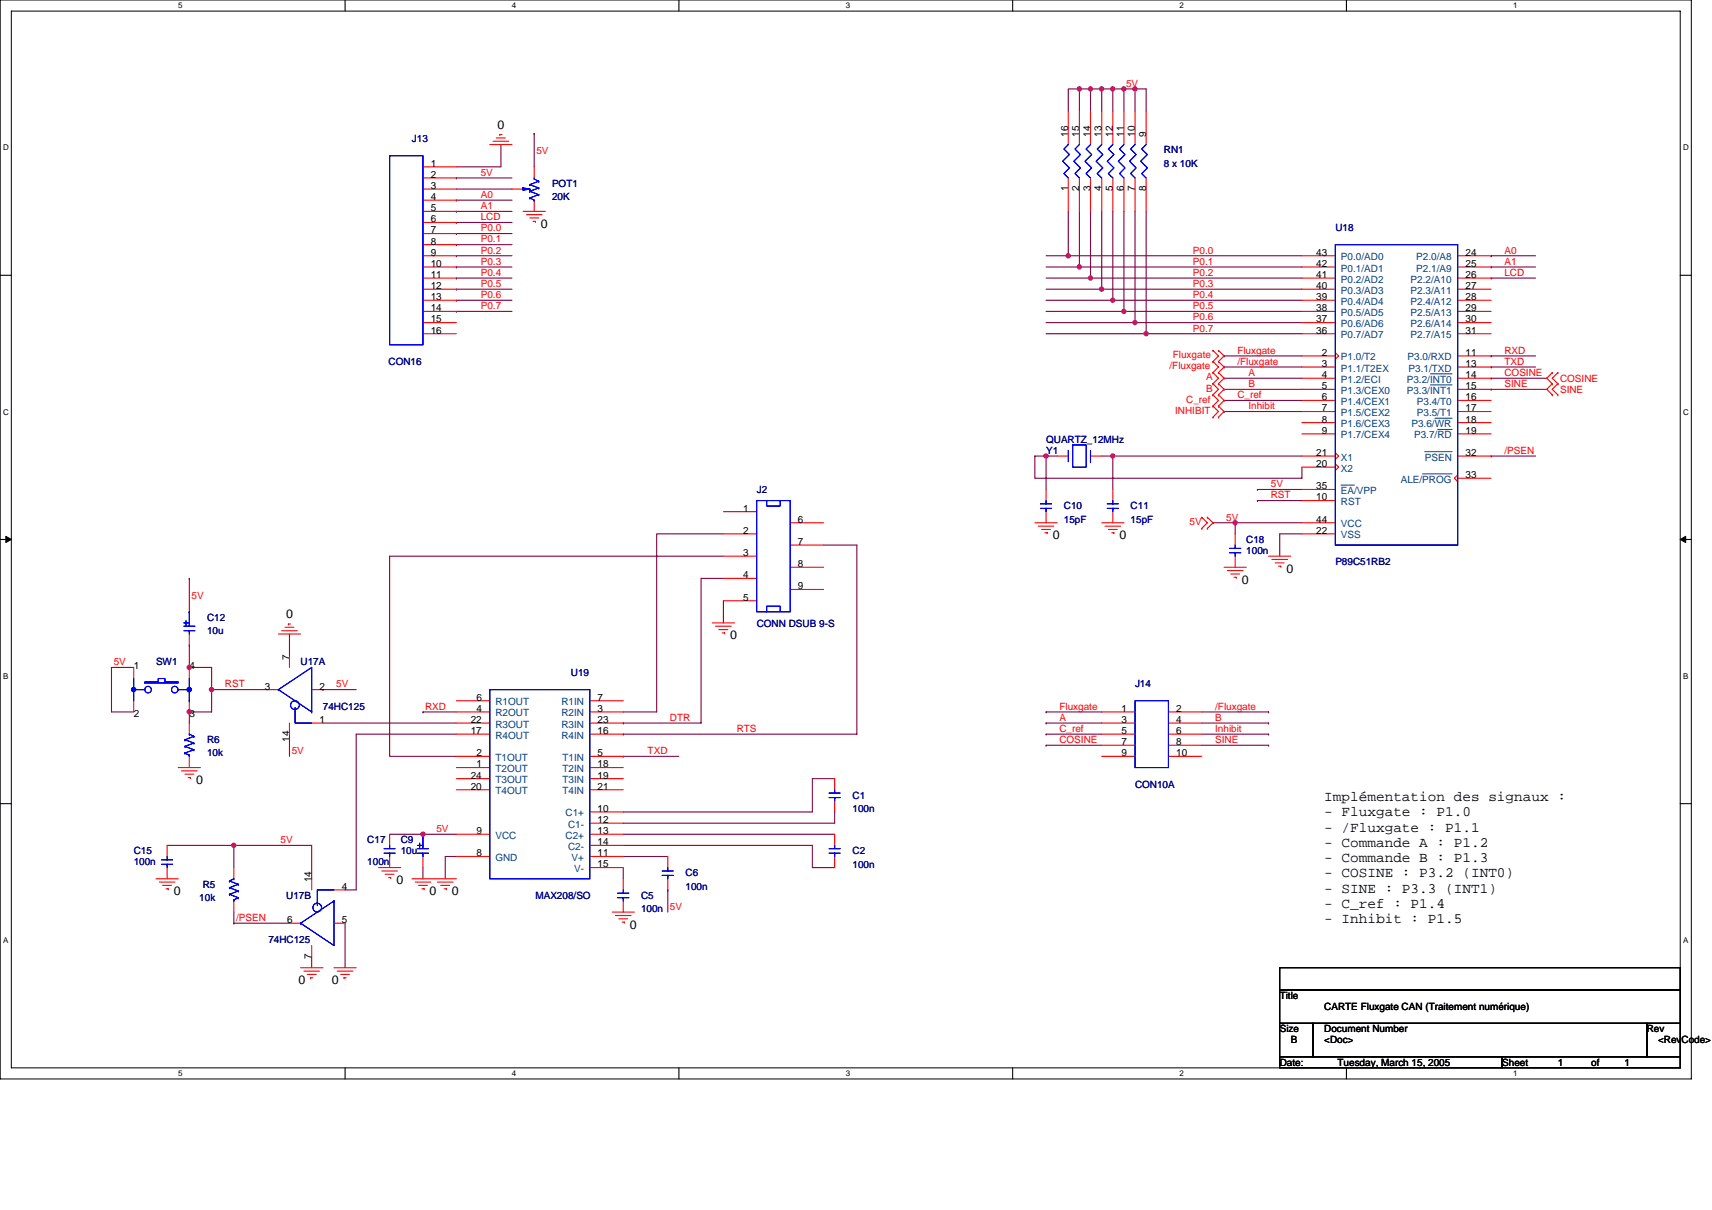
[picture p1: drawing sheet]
<svg xmlns="http://www.w3.org/2000/svg" width="297mm" height="210mm" viewBox="0 0 297 210" stroke-linecap="round" stroke-linejoin="round" font-family="sans-serif">
<path d="M0 0h293.5v187.2h-293.5zM2 1.9h289.5v183.4h-289.5z" fill="none" stroke="#000" stroke-width=".17"/>
<g fill="#fff">
<path d="M30.9 .2h.8v1.6h-.8z"/>
<path d="M30.9 185.5h.8v1.6h-.8z"/>
</g>
<path d="M59.9 0v1.9M59.9 185.3v1.9" fill="none" stroke="#000" stroke-width=".19"/>
<g fill="#fff">
<path d="M88.8 .2h.8v1.6h-.8z"/>
<path d="M88.8 185.5h.8v1.6h-.8z"/>
</g>
<path d="M117.8 0v1.9M117.8 185.3v1.9" fill="none" stroke="#000" stroke-width=".19"/>
<g fill="#fff">
<path d="M146.7 .2h.8v1.6h-.8z"/>
<path d="M146.7 185.5h.8v1.6h-.8z"/>
</g>
<path d="M175.7 0v1.9M175.7 185.3v1.9" fill="none" stroke="#000" stroke-width=".19"/>
<g fill="#fff">
<path d="M204.7 .2h.7v1.6h-.7z"/>
<path d="M204.7 185.5h.7v1.6h-.7z"/>
</g>
<path d="M233.6 0v1.9M233.6 185.3v1.9" fill="none" stroke="#000" stroke-width=".19"/>
<g fill="#fff">
<path d="M262.6 .2h.7v1.6h-.7z"/>
<path d="M262.6 185.5h.7v1.6h-.7z"/>
<path d="M.5 24.8h1v1.6h-1z"/>
<path d="M292 24.8h1v1.6h-1z"/>
<path d="M.5 70.7h1v1.5h-1z"/>
<path d="M292 70.7h1v1.5h-1z"/>
</g>
<path d="M0 47.8h2M291.5 47.8h2" fill="none" stroke="#000" stroke-width=".19"/>
<g fill="#fff">
<path d="M.5 116.5h.9v1.6h-.9z"/>
<path d="M292 116.5h.9v1.6h-.9z"/>
</g>
<path d="M0 93.6h2M291.5 93.6h2" fill="none" stroke="#000" stroke-width=".19"/>
<path d="M1 93.1l1 .5-1 .5zM291.5 93.6l1-.5v1z" fill="#000" stroke="#000" stroke-width=".17"/>
<g fill="#fff">
<path d="M.5 162.4h.9v1.5h-.9z"/>
<path d="M292 162.4h.9v1.5h-.9z"/>
</g>
<path d="M0 139.5h2M291.5 139.5h2M222 167.9h69.5v3.9h-69.5zM222 171.8h69.5v5.8h-69.5zM222 177.6h5.8v5.8h-5.8zM227.8 177.6h57.9v5.8h-57.9zM285.7 177.6h5.8v5.8h-5.8zM222 183.4h38.6v1.9h-38.6zM260.6 183.4h30.9v1.9h-30.9z" fill="none" stroke="#000" stroke-width=".19"/>
<g fill="none" stroke="#800040" stroke-width=".19">
<path d="M187.3 15.4h-1.9v3.9M187.3 15.4h.1M187.3 15.4h1.9M187.3 15.4v3.9M189.2 15.4h.1M189.2 15.4h2M189.2 15.4v3.9M191.2 15.4h.1M191.2 15.4h1.9M191.2 15.4v3.9M193.1 15.4h.1M193.1 15.4h1.9"/>
<path d="M193.1 15.4v3.9M195 15.4h.1M195 15.4v3.9M195 15.4h1.9M196.9 15.4h2v3.9M196.9 15.4h.1M196.9 15.4v3.9M79.2 30.9h.1M79.2 32.8h9.6M79.2 34.7h.1M79.2 36.7h.1M79.2 38.6h.1"/>
<path d="M79.2 30.9h9.6M79.2 34.7h9.6M79.2 36.7h9.6M79.2 38.6h9.6M86.9 25.1v3.9h-7.7M92.7 23.2h.1M92.7 23.2v5.8M185.4 36.7v7.7h-3.9M187.3 36.7v9.6h-5.8M189.2 36.7v11.6h-7.7M191.2 36.7v13.5h-9.7M193.1 36.7v15.4"/>
<path d="M195 36.7v17.3M196.9 36.7v19.3M198.9 36.7v21.2M79.2 42.5h.1M79.2 40.5h.1M79.2 44.4h.1M79.2 46.3h.1M79.2 50.2h.1M79.2 48.3h.1M79.2 52.1h.1M79.2 54h.1M79.2 52.1h9.6"/>
<path d="M79.2 42.5h9.6M79.2 40.5h9.6M79.2 44.4h9.6M79.2 46.3h9.6M79.2 50.2h9.6M79.2 48.3h9.6M79.2 54h9.6M181.5 52.1h11.6M181.5 54h13.5M181.5 56h15.4M181.5 57.9h17.4M185.4 44.4h.1"/>
<path d="M185.4 44.4h40.5M187.3 46.3h.1M187.3 46.3h38.6M189.2 48.3h.1M189.2 48.3h36.7M191.2 50.2h.1M191.2 50.2h34.7M193.1 52.1h.1M193.1 52.1h32.8M195 54h.1M195 54h30.9M196.9 56h.1"/>
<path d="M196.9 56h29M198.9 57.9h.1M198.9 57.9h27M258.7 44.4h.1M258.7 46.3h.1M258.7 48.3h.1M258.7 44.4h7.7M258.7 46.3h7.7M258.7 48.3h7.7M181.5 79.1h-1.9v3.9h46.3v-1.9M181.5 79.1h.1M181.5 79.1h1.9"/>
<path d="M181.5 79.1v5.8M191.2 79.1h1.9v5.8M193.1 79.1h.1M193.1 79.1h32.8M212.4 61.8h.1M212.4 63.7h.1M212.4 65.6h.1M212.4 67.6h.1M212.4 69.5h.1M212.4 71.4h.1M212.4 61.8h13.5M212.4 63.7h13.5"/>
<path d="M212.4 65.6h13.5M212.4 67.6h13.5M212.4 69.5h13.5M212.4 71.4h13.5M258.7 61.8h.1M258.7 63.7h.1M258.7 79.1h.1M258.7 65.6h.1M258.7 67.6h.1M258.7 61.8h7.7M258.7 63.7h7.7M258.7 79.1h7.7"/>
<path d="M258.7 65.6h9.7M258.7 67.6h9.7M125.5 96.5h-57.9v34.8h11.6M125.5 92.6h-11.6v30.9h-5.8M142.9 94.6h5.8v32.8h-40.6M210.5 90.7h3.8v1.9M210.5 90.7h.1M214.3 90.7h.1M214.3 90.7h11.6M218.2 84.9h.1M218.2 86.9h.1M218.2 84.9h7.7"/>
<path d="M218.2 86.9h7.7M225.9 92.6h-3.9v3.9M19.3 115.8h3.9M19.3 115.8h.1M19.3 115.8v7.7h3.9M32.8 112h.1M32.8 112v3.8h3.9v3.9M32.8 100.4h.1M32.8 100.4v5.8M36.7 119.7v3.8h-3.9M36.7 119.7h.1M36.7 119.7h9.7"/>
<path d="M50.2 110v3.9M56 119.7h.1M56 119.7h5.8M125.5 104.2v3.9M125.5 100.4h-3.9v25.1h-13.5M32.8 123.5h.1M32.8 123.5v2M50.2 127.4h.1M50.2 127.4v3.9M56 125.5h23.2M73.4 123.5h.1M73.4 123.5h5.8"/>
<path d="M79.2 127.4h-17.4v27h-1.9M108.1 127.4h.1M108.1 125.5h.1M108.1 131.3h.1M108.1 131.3h9.7M144.8 135.1h-3.9v5.8h-32.8M181.5 123.5h.1M181.5 125.5h.1M181.5 127.4h.1M181.5 129.3h.1M181.5 127.4h9.7M181.5 125.5h9.7"/>
<path d="M181.5 123.5h9.7M181.5 129.3h9.7M208.5 127.4h11.6M208.5 125.5h11.6M208.5 123.5h11.6M208.5 129.3h11.6M220.1 123.5h.1M220.1 125.5h.1M220.1 127.4h.1M220.1 129.3h.1M29 146.7h11.6M40.6 158.3v1.9"/>
<path d="M40.6 146.7v3.9M40.6 146.7h13.5v5.8M40.6 146.7h.1M67.6 144.8h5.8M73.4 144.8h.1M73.4 150.6v1.9M73.4 144.8h5.8M79.2 148.6h-1.9v3.9M108.1 148.6h7.8M108.1 146.7h32.8v3.9h3.9M108.1 144.8h36.7M108.1 150.6v1.9"/>
<path d="M115.9 154.4h.1M115.9 154.4v3.9M144.8 140.9v2h-36.7M40.6 160.2h.1M40.6 160.2h9.6M54.1 166v1.9M59.9 160.2v7.7"/>
</g>
<g fill="#f0f" stroke="#f0f" stroke-width=".19">
<circle cx="214.3" cy="90.7" r=".37"/>
<circle cx="193.1" cy="79.1" r=".38"/>
<circle cx="181.5" cy="79.1" r=".38"/>
<circle cx="32.8" cy="115.8" r=".38"/>
<circle cx="32.8" cy="123.5" r=".38"/>
<circle cx="36.7" cy="119.7" r=".38"/>
<circle cx="73.4" cy="144.8" r=".38"/>
<circle cx="40.6" cy="146.7" r=".38"/>
<circle cx="185.3" cy="44.4" r=".38"/>
<circle cx="187.3" cy="46.3" r=".38"/>
<circle cx="189.2" cy="48.2" r=".38"/>
<circle cx="191.1" cy="50.2" r=".38"/>
<circle cx="196.9" cy="15.4" r=".38"/>
<circle cx="195" cy="15.4" r=".38"/>
<circle cx="193.1" cy="15.4" r=".38"/>
<circle cx="191.1" cy="15.4" r=".38"/>
<circle cx="189.2" cy="15.4" r=".38"/>
<circle cx="187.3" cy="15.4" r=".38"/>
<circle cx="193.1" cy="52.1" r=".38"/>
<circle cx="195" cy="54" r=".38"/>
<circle cx="196.9" cy="56" r=".38"/>
<circle cx="198.9" cy="57.9" r=".38"/>
</g>
<g fill="none" stroke="#f00" stroke-width=".19">
<path d="M185.4 19.3v5.8M187.3 19.3v5.8M189.2 19.3v5.8M191.2 19.3v5.8M193.1 19.3v5.8M195 19.3v5.8M196.9 19.3v5.8M198.9 19.3v5.8M73.4 29h5.8M73.4 30.9h5.8M73.4 32.8h5.8M73.4 34.7h5.8"/>
<path d="M73.4 36.7h5.8M73.4 38.6h5.8M85 25.1h3.8M85.6 24.5h2.7M86.1 23.9h1.6M86.7 23.3h.1M86.7 23.3h.4M88.8 32.8h2M90.8 36.7h3.8M91.4 37.3h2.6M91.9 37.8h1.6M92.5 38.4h.4"/>
<path d="M92.7 29v1.9M92.7 34.7v2M92.9 38.4h.1M185.4 30.9v5.8M187.3 30.9v5.8M189.2 30.9v5.8M191.2 30.9v5.8M193.1 30.9v5.8M195 30.9v5.8M196.9 30.9v5.8M198.9 30.9v5.8M73.4 40.5h5.8"/>
<path d="M73.4 42.5h5.8M73.4 44.4h5.8M73.4 46.3h5.8M73.4 48.3h5.8M73.4 50.2h5.8M73.4 52.1h5.8M73.4 54h5.8M73.4 56h5.8M73.4 57.9h5.8M225.9 44.4h5.8M225.9 46.3h5.8M225.9 48.3h5.8"/>
<path d="M225.9 50.2h5.8M225.9 52.1h5.8M225.9 54h5.8M225.9 56h5.8M225.9 57.9h5.8M252.9 44.4h5.8M252.9 46.3h5.8M252.9 48.3h5.8M252.9 50.2h5.8M252.9 52.1h5.8M252.9 54h5.8M252.9 56h5.8"/>
<path d="M252.9 57.9h5.8M183.4 79.1h2M189.2 79.1h2M210.5 60.8h.1M210.5 62.7h.1M210.5 64.7h.1M210.5 66.6h.1M210.5 68.5h.1M210.5 70.5h.1M210.5 72.4h.1M210.5 60.8l.9 1-.9 .9M210.5 62.7l.9 1-.9 1"/>
<path d="M210.5 64.7l.9 .9-.9 1M210.5 66.6l.9 1-.9 .9M210.5 68.5l.9 1-.9 1M210.5 70.5l.9 .9-.9 1M211.4 62.7h.1M211.4 60.8h.1M211.4 64.7h.1M211.4 66.6h.1M211.4 68.5h.1M211.4 70.5h.1M211.4 72.4h.1M211.4 60.8l1 1-1 .9"/>
<path d="M211.4 62.7l1 1-1 1M211.4 64.7l1 .9-1 1M211.4 66.6l1 1-1 .9M211.4 68.5l1 1-1 1M211.4 70.5l1 .9-1 1M225.9 79.1h5.8M225.9 61.8h5.8M225.9 63.7h5.8M225.9 65.6h5.8M225.9 67.6h5.8M225.9 69.5h5.8M225.9 71.4h5.8"/>
<path d="M225.9 73.3h5.8M225.9 75.3h5.8M231.7 78.6l.6 .5-.6 .6M231.7 61.2l.6 .6-.6 .5M252.9 79.1h5.8M252.9 61.8h5.8M252.9 63.7h5.8M252.9 65.6h5.8M252.9 67.6h5.8M252.9 69.5h5.8M252.9 71.4h5.8M252.9 73.3h5.8"/>
<path d="M252.9 75.3h5.8M269.3 64.7h.1M269.3 66.6h.1M269.3 68.5h.1M269.3 64.7l-.9 .9 .9 1M269.3 66.6l-.9 1 .9 .9M270.3 66.6h.1M270.3 64.7h.1M270.3 68.5h.1M270.3 64.7l-1 .9 1 1M270.3 66.6l-1 1 1 .9M125.5 92.6h5.8"/>
<path d="M125.5 96.5h5.8M125.5 88.8h5.8M137.1 90.7h5.8M137.1 98.4h5.8M137.1 94.6h5.8M179.6 90.7h3.8M180.1 91.3h2.7M180.7 91.9h1.6M181.3 92.5h.4M181.5 84.9v2M181.5 88.8v1.9M181.7 92.5h.1"/>
<path d="M191.2 90.7h3.8M191.7 91.3h2.7M192.3 91.9h1.5M192.9 92.5h.4M193.1 84.9v2M193.1 88.8v1.9M193.3 92.5h.1M208.5 89.8h.1M208.5 91.7h.1M208.5 89.8l1 .9-1 1M209.5 91.7h.1M209.5 89.8h.1"/>
<path d="M209.5 89.8l1 .9-1 1M212.4 98.4h3.8M213 99h2.7M213.5 99.6h1.6M214.3 92.6v2M214.3 96.5v1.9M220.1 96.5h3.9M220.7 97.1h2.7M221.3 97.7h1.5M221.8 98.3h.4M222.2 98.3h.1M225.9 90.7h5.8"/>
<path d="M225.9 81.1h5.8M225.9 86.9h5.8M225.9 84.9h5.8M225.9 92.6h5.8M231.7 80.5l.6 .6-.6 .5M252.9 82.4l-.6 .6 .6 .6M252.9 83h5.8M23.2 115.8v2M32.8 106.2h.1M32.8 110v2M32.8 115.8v2M46.4 119.7h1.9"/>
<path d="M48.3 110h3.9M48.9 109.5h2.7M49.5 108.9h1.5M50 108.3h.1M50 108.3h.4M50.2 113.9v1.9M54.1 119.7h1.9M123.6 108.1h3.8M124.2 108.7h2.7M124.7 109.3h1.6M125.3 109.8h.4M125.5 104.2h5.8"/>
<path d="M125.5 100.4h5.8M125.7 109.8h.1M137.1 102.3h5.8M214.1 100.2h.4M214.5 100.2h.1M23.2 121.6v1.9M30.9 133.2h3.9M31.5 133.8h2.7M32.1 134.3h1.5M32.7 134.9h.3M32.8 121.6v1.9M32.8 125.5v1.9"/>
<path d="M32.8 131.3v1.9M33 134.9h.1M50.2 125.5v1.9M54.1 125.5h1.9M79.2 125.5h5.8M79.2 123.5h5.8M79.2 127.4h5.8M79.2 131.3h5.8M79.2 121.6h5.8M79.2 133.2h5.8M79.2 135.1h5.8M79.2 137.1h5.8"/>
<path d="M102.3 125.5h5.8M102.3 123.5h5.8M102.3 127.4h5.8M102.3 131.3h5.8M102.3 121.6h5.8M102.3 133.2h5.8M102.3 135.1h5.8M102.3 137.1h5.8M144.8 135.1v2M144.8 139v1.9M191.2 125.5h5.7M191.2 123.5h5.7"/>
<path d="M191.2 127.4h5.7M191.2 129.3h5.7M191.2 131.3h5.7M202.7 125.5h5.8M202.7 123.5h5.8M202.7 127.4h5.8M202.7 129.3h5.8M202.7 131.3h5.8M27.1 152.5h3.8M27.6 153.1h2.7M28.2 153.6h1.6M28.8 154.2h.4"/>
<path d="M29 146.7v1.9M29 150.6v1.9M29.2 154.2h.1M40.6 150.6v1.9M40.6 156.4v1.9M54.1 152.5v1.9M58 154.4h1.9M65.7 150.6h3.8M66.2 151.2h2.8M66.8 151.7h1.6M67.4 152.3h.4M67.6 144.8v1.9"/>
<path d="M67.6 148.6v2M67.8 152.3h.1M71.5 152.5h7.7M72 153.1h2.7M72.6 153.6h1.6M73.2 154.2h.4M73.4 144.8h.1M73.4 148.6v2M73.6 154.2h.1M75.9 153.1h2.7M76.5 153.6h1.5M77.1 154.2h.3"/>
<path d="M77.4 154.2h.1M79.2 148.6h5.8M79.2 144.8h5.8M102.3 148.6h5.8M102.3 144.8h5.8M102.3 140.9h5.8M102.3 142.9h5.8M102.3 146.7h5.8M102.3 150.6h5.8M106.2 158.3h3.9M106.8 158.9h2.7M107.4 159.4h1.5"/>
<path d="M108.1 152.5v1.9M108.1 156.4v1.9M115.9 148.6v2M115.9 152.5v1.9M144.8 144.8v1.9M144.8 148.6v2M50.2 160.2h2M52.2 167.9h3.8M52.7 168.5h2.7M53.3 169.1h1.6M53.9 169.7h.1M53.9 169.7h.4"/>
<path d="M54.1 164.1v1.9M58 167.9h3.8M58 160.2h1.9M58.5 168.5h2.7M59.1 169.1h1.5M59.7 169.7h.1M59.7 169.7h.4M107.9 160h.4M108.3 160h.1"/>
</g>
<g fill="none" stroke="#00f" stroke-width=".19">
<path d="M67.6 27h5.8v32.8h-5.8zM90.8 32.6h.1M90.8 32.6v.4l1.1-.2M90.8 32.8h1.1M90.8 32.6l1.1 .2M91.9 32h.1M91.9 33.2h.1M91.9 34.4h.1M91.9 32.8h.1M91.9 33.2l1.6 .6M91.9 32l1.6 .6M91.9 34.4l.8 .3"/>
<path d="M92.7 34.7h.1M92.7 30.9v.2l.8 .4M93.5 33.8h.1M93.5 32.6h.1M93.5 31.5h.1M93.5 31.5l-1.6 .5M93.5 32.6l-1.6 .6M93.5 33.8l-1.6 .6M185.4 25.1l-.8 .8 .9 .9-1.1 1.2 1.1 1.1-.9 1 .8 .8M187.3 25.1l-.8 .8 1 .9-1.2 1.2 1.2 1.1-1 1 .8 .8M189.2 25.1l-.8 .8 1 .9-1.1 1.2 1.1 1.1-1 1 .8 .8M191.2 25.1l-.8 .8 .9 .9-1.1 1.2 1.1 1.1-.9 1 .8 .8"/>
<path d="M193.1 25.1l-.8 .8 1 .9-1.2 1.2 1.2 1.1-1 1 .8 .8M195 25.1l-.8 .8 1 .9-1.2 1.2 1.2 1.1-1 1 .8 .8M196.9 25.1l-.7 .8 .9 .9-1.1 1.2 1.1 1.1-.9 1 .7 .8M198.9 25.1l-.8 .8 1 .9-1.2 1.2 1.2 1.1-1 1 .8 .8M231.7 42.5h21.2v52.1h-21.2zM185.4 78.2v1.9M186.1 77.2h2.3v3.9h-2.3zM189.2 78.2v1.9M131.3 86.9h5.8v19.3h-5.8zM133 86.9v.9h2.4v-.9M180.5 88.2h2M180.5 87.4h2"/>
<path d="M181.5 86.9v.5M181.5 88.2h.1M181.5 88.2v.6M189.2 80.1h.1M192.1 88.2h1.9M192.1 87.4h1.9M193.1 86.9v.5M193.1 88.2h.1M193.1 88.2v.6M213.3 95.9h2M213.3 95.2h2M214.3 94.6v.6"/>
<path d="M214.3 95.9h.1M214.3 95.9v.6M23.2 119.7h1.9M23.2 117.8v3.8M25.1 118.3h2.3v-.5h1.2v.5h2.3v.2h-5.8zM30.9 119.7h1.9M31.9 108.7h1.9M31.9 109.5h1.9M31.9 108.1h.8M32.3 107.7v.8M32.8 109.5v.5M32.8 106.2v2.5"/>
<path d="M32.8 106.2h.1M32.8 117.8v3.8M48.3 119.7l5.8-3.9v7.7M48.3 119.7h.1M48.3 119.7l5.8 3.8M85 119.7h17.3v32.8h-17.3zM133 106.2v-1h2.4v1M32.1 130.7h.1M32.1 129.5h.1M32.1 128.4h.1M32.1 130.7l.7 .4M32.1 129.5l1.5 .6"/>
<path d="M32.1 128.4l1.5 .5M32.8 127.4h.1M32.8 131.1h.1M32.8 121.6h.1M32.8 131.1v.2M32.8 127.4l.8 .4M33.6 130.1h.1M33.6 128.9h.1M33.6 127.8h.1M33.6 130.1l-1.5 .6M33.6 128.9l-1.5 .6M33.6 127.8l-1.5 .6"/>
<path d="M51.2 122.8v2.7h2.9M54.1 123.5h.1M143.8 138.4h2M143.8 137.6h2M144.8 137.1v.5M144.8 138.4h.1M144.8 138.4v.6M196.9 121.6h5.8v11.6h-5.8zM28 150h1.9M28 149.2h1.9M29 148.6v.6M29 150h.1"/>
<path d="M29 150v.6M39.8 155.2h.1M39.8 154.1h.1M39.8 152.9h.1M39.8 155.2l1.5 .6M39.8 154.1l1.5 .5M39.8 152.9l1.5 .6M40.6 152.5h.1M40.6 156.2h.1M40.6 152.5l-.8 .4M40.6 156.2v.2M41.3 155.8h.1"/>
<path d="M41.3 154.6h.1M41.3 153.5h.1M41.3 155.8l-.7 .4M41.3 154.6l-1.5 .6M41.3 153.5l-1.5 .6M58 156.4v7.7l-5.8-3.9M58 154.4h-2.9v2.7M58 156.4h.1M58 156.4l-5.8 3.8M66.6 148.1h2M66.6 147.3h2M67.6 146.7v.6"/>
<path d="M67.6 148.1h.1M67.6 148.1v.5M72.4 147.3h2M72.4 148.1h2M72.4 146.7h.8M72.8 146.3v.8M73.4 148.1v.5M73.4 144.8v2.5M73.4 144.8h.1M107.2 155.8h1.9M107.2 155h1.9M108.1 154.4v.6"/>
<path d="M108.1 155.8h.1M108.1 155.8v.6M114.9 151.9h1.9M114.9 151.2h1.9M115.9 150.6v.6M115.9 151.9h.1M115.9 151.9v.6M143.8 148.1h2M143.8 147.3h2M144.8 146.7v.6M144.8 148.1h.1M144.8 148.1v.5"/>
<path d="M52.2 160.2h.1"/>
<circle cx="25.7" cy="119.7" r=".57"/>
<circle cx="30.3" cy="119.7" r=".57"/>
<circle cx="51.2" cy="122.4" r=".76"/>
<circle cx="55" cy="157.5" r=".76"/>
</g>
<g fill="#00f" stroke="#00f" stroke-width=".19">
<circle cx="32.8" cy="119.7" r=".38"/>
<circle cx="23.2" cy="119.7" r=".38"/>
</g>
<path d="M247.2 78.4h4.7M248.2 64.9h3.7M248.2 66.8h3.7M249 72.6h2.9M249.4 74.5h2.5M232.7 84.2h2.3M246.8 82.2h5.1" fill="none" stroke="#004080" stroke-width=".17"/>
<g font-size="2.5">
<text x="229.8" y="139">Implémentation des signaux :</text>
<text x="229.8" y="141.7">- Fluxgate : P1.0</text>
<text x="229.8" y="144.3">- /Fluxgate : P1.1</text>
<text x="229.8" y="147">- Commande A : P1.2</text>
<text x="229.8" y="149.6">- Commande B : P1.3</text>
<text x="229.8" y="152.3">- COSINE : P3.2 (INT0)</text>
<text x="229.8" y="154.9">- SINE : P3.3 (INT1)</text>
<text x="229.8" y="157.5">- C_ref : P1.4</text>
<text x="229.8" y="160.2">- Inhibit : P1.5</text>
</g>
<g font-size="2.1">
<text x="86.3" y="22.4">0</text>
<text x="93.8" y="39.5">0</text>
<text x="182.6" y="93.6">0</text>
<text x="194.2" y="93.6">0</text>
<text x="215.5" y="101.3">0</text>
<text x="223.2" y="99.4">0</text>
<text x="49.7" y="107.3">0</text>
<text x="126.7" y="111">0</text>
<text x="34" y="136.1">0</text>
<text x="30.2" y="155.4">0</text>
<text x="68.8" y="153.4">0</text>
<text x="74.5" y="155.4">0</text>
<text x="78.4" y="155.4">0</text>
<text x="109.3" y="161.2">0</text>
<text x="51.8" y="170.8">0</text>
<text x="57.6" y="170.8">0</text>
</g>
<g font-size="1.7" fill="#f00">
<text x="195.4" y="15">5V</text>
<text x="93.1" y="26.6">5V</text>
<text x="83.4" y="30.5">5V</text>
<text x="83.4" y="34.4">A0</text>
<text x="83.4" y="36.3">A1</text>
<text x="83.4" y="38.2">LCD</text>
<text x="83.4" y="40.2">P0.0</text>
<text x="83.4" y="42.1">P0.1</text>
<text x="83.4" y="44">P0.2</text>
<text x="83.4" y="46">P0.3</text>
<text x="83.4" y="47.9">P0.4</text>
<text x="207" y="44">P0.0</text>
<text x="207" y="46">P0.1</text>
<text x="207" y="47.9">P0.2</text>
<text x="261" y="44">A0</text>
<text x="261" y="46">A1</text>
<text x="261" y="47.9">LCD</text>
<text x="83.4" y="49.8">P0.5</text>
<text x="83.4" y="51.7">P0.6</text>
<text x="83.4" y="53.7">P0.7</text>
<text x="207" y="51.7">P0.4</text>
<text x="207" y="49.8">P0.3</text>
<text x="207" y="53.7">P0.5</text>
<text x="207" y="57.5">P0.7</text>
<text x="207" y="55.6">P0.6</text>
<text x="202.9" y="64.1">/Fluxgate</text>
<text x="203.5" y="62.1">Fluxgate</text>
<text x="214.7" y="61.4">Fluxgate</text>
<text x="214.7" y="63.3">/Fluxgate</text>
<text x="216.6" y="65.3">A</text>
<text x="261" y="61.4">RXD</text>
<text x="261" y="63.3">TXD</text>
<text x="261" y="65.3">COSINE</text>
<text x="203.9" y="71.8">INHIBIT</text>
<text x="205.8" y="69.9">C_ref</text>
<text x="209.3" y="66">A</text>
<text x="209.3" y="67.9">B</text>
<text x="214.7" y="69.1">C_ref</text>
<text x="216.6" y="67.2">B</text>
<text x="216.6" y="71">Inhibit</text>
<text x="261" y="67.2">SINE</text>
<text x="270.7" y="66.2">COSINE</text>
<text x="270.7" y="68.1">SINE</text>
<text x="261" y="78.8">/PSEN</text>
<text x="220.5" y="84.6">5V</text>
<text x="220.5" y="86.5">RST</text>
<text x="206.4" y="91.1">5V</text>
<text x="212.8" y="90.3">5V</text>
<text x="33.2" y="103.9">5V</text>
<text x="19.7" y="115.4">5V</text>
<text x="39" y="119.3">RST</text>
<text x="58.3" y="119.3">5V</text>
<text x="73.8" y="123.2">RXD</text>
<text x="116.2" y="125.1">DTR</text>
<text x="183.8" y="123.2">Fluxgate</text>
<text x="183.8" y="125.1">A</text>
<text x="210.8" y="123.2">/Fluxgate</text>
<text x="210.8" y="125.1">B</text>
<text x="50.6" y="130.9">5V</text>
<text x="112.4" y="130.9">TXD</text>
<text x="127.8" y="127">RTS</text>
<text x="183.8" y="127">C_ref</text>
<text x="183.8" y="128.9">COSINE</text>
<text x="210.8" y="127">Inhibit</text>
<text x="210.8" y="128.9">SINE</text>
<text x="48.7" y="146.3">5V</text>
<text x="75.7" y="144.4">5V</text>
<text x="41" y="159.8">/PSEN</text>
<text x="116.2" y="157.9">5V</text>
</g>
<g font-size="1.7">
<text x="185.3" y="23.7" transform="rotate(-90 185.3 23.7)">16</text>
<text x="187.3" y="23.7" transform="rotate(-90 187.3 23.7)">15</text>
<text x="189.2" y="23.7" transform="rotate(-90 189.2 23.7)">14</text>
<text x="191.1" y="23.7" transform="rotate(-90 191.1 23.7)">13</text>
<text x="193.1" y="23.7" transform="rotate(-90 193.1 23.7)">12</text>
<text x="195" y="23.7" transform="rotate(-90 195 23.7)">11</text>
<text x="196.9" y="23.7" transform="rotate(-90 196.9 23.7)">10</text>
<text x="198.8" y="23.7" transform="rotate(-90 198.8 23.7)">9</text>
<text x="74.7" y="28.9">1</text>
<text x="74.7" y="30.9">2</text>
<text x="74.7" y="32.8">3</text>
<text x="74.7" y="34.7">4</text>
<text x="185.3" y="33.2" transform="rotate(-90 185.3 33.2)">1</text>
<text x="187.3" y="33.2" transform="rotate(-90 187.3 33.2)">2</text>
<text x="189.2" y="33.2" transform="rotate(-90 189.2 33.2)">3</text>
<text x="191.1" y="33.2" transform="rotate(-90 191.1 33.2)">4</text>
<text x="193.1" y="33.2" transform="rotate(-90 193.1 33.2)">5</text>
<text x="195" y="33.2" transform="rotate(-90 195 33.2)">6</text>
<text x="196.9" y="33.2" transform="rotate(-90 196.9 33.2)">7</text>
<text x="198.8" y="33.2" transform="rotate(-90 198.8 33.2)">8</text>
<text x="74.7" y="36.7">5</text>
<text x="74.7" y="38.6">6</text>
<text x="74.7" y="40.5">7</text>
<text x="74.7" y="42.4">8</text>
<text x="74.7" y="44.4">9</text>
<text x="74.7" y="46.3">10</text>
<text x="228.4" y="44.4">43</text>
<text x="228.4" y="46.3">42</text>
<text x="254.3" y="44.4">24</text>
<text x="254.3" y="46.3">25</text>
<text x="74.7" y="48.2">11</text>
<text x="74.7" y="50.2">12</text>
<text x="74.7" y="52.1">13</text>
<text x="228.4" y="48.2">41</text>
<text x="228.4" y="50.2">40</text>
<text x="228.4" y="52.1">39</text>
<text x="254.3" y="48.2">26</text>
<text x="254.3" y="50.2">27</text>
<text x="254.3" y="52.1">28</text>
<text x="74.7" y="54">14</text>
<text x="74.7" y="56">15</text>
<text x="74.7" y="57.9">16</text>
<text x="228.4" y="54">38</text>
<text x="228.4" y="56">37</text>
<text x="228.4" y="57.9">36</text>
<text x="254.3" y="54">29</text>
<text x="254.3" y="56">30</text>
<text x="254.3" y="57.9">31</text>
<text x="229.4" y="61.7">2</text>
<text x="229.4" y="63.7">3</text>
<text x="229.4" y="65.6">4</text>
<text x="254.3" y="63.7">13</text>
<text x="254.3" y="65.6">14</text>
<text x="254.3" y="61.7">11</text>
<text x="229.4" y="67.5">5</text>
<text x="229.4" y="69.5">6</text>
<text x="229.4" y="71.4">7</text>
<text x="254.3" y="67.5">15</text>
<text x="254.3" y="69.5">16</text>
<text x="254.3" y="71.4">17</text>
<text x="229.4" y="73.3">8</text>
<text x="229.4" y="75.3">9</text>
<text x="254.3" y="73.3">18</text>
<text x="254.3" y="75.3">19</text>
<text x="228.4" y="81">20</text>
<text x="228.4" y="79.1">21</text>
<text x="254.3" y="79.1">32</text>
<text x="254.3" y="83">33</text>
<text x="129" y="88.8">1</text>
<text x="228.4" y="86.8">10</text>
<text x="228.4" y="84.9">35</text>
<text x="129" y="92.6">2</text>
<text x="138.4" y="94.6">7</text>
<text x="138.4" y="90.7">6</text>
<text x="228.4" y="90.7">44</text>
<text x="228.4" y="92.6">22</text>
<text x="129" y="100.4">4</text>
<text x="129" y="96.5">3</text>
<text x="138.4" y="98.4">8</text>
<text x="129" y="104.2">5</text>
<text x="138.4" y="102.3">9</text>
<text x="23.2" y="116">1</text>
<text x="32.9" y="116">4</text>
<text x="46" y="119.7">3</text>
<text x="50.2" y="114.5" transform="rotate(-90 50.2 114.5)">7</text>
<text x="55.4" y="119.7">2</text>
<text x="23.2" y="124.5">2</text>
<text x="32.9" y="124.5">3</text>
<text x="55.4" y="125.5">1</text>
<text x="81.7" y="125.5">22</text>
<text x="82.7" y="121.6">6</text>
<text x="82.7" y="123.5">4</text>
<text x="103.7" y="121.6">7</text>
<text x="103.7" y="123.5">3</text>
<text x="103.7" y="125.5">23</text>
<text x="194.6" y="123.5">1</text>
<text x="194.6" y="125.5">3</text>
<text x="204.1" y="123.5">2</text>
<text x="204.1" y="125.5">4</text>
<text x="50.2" y="128.7" transform="rotate(-90 50.2 128.7)">14</text>
<text x="81.7" y="127.4">17</text>
<text x="82.7" y="131.2">2</text>
<text x="103.7" y="127.4">16</text>
<text x="103.7" y="131.2">5</text>
<text x="194.6" y="127.4">5</text>
<text x="194.6" y="129.3">7</text>
<text x="194.6" y="131.2">9</text>
<text x="204.1" y="127.4">6</text>
<text x="204.1" y="129.3">8</text>
<text x="204.1" y="131.2">10</text>
<text x="81.7" y="135.1">24</text>
<text x="81.7" y="137">20</text>
<text x="82.7" y="133.2">1</text>
<text x="103.7" y="133.2">18</text>
<text x="103.7" y="135.1">19</text>
<text x="103.7" y="137">21</text>
<text x="103.7" y="142.8">12</text>
<text x="103.7" y="140.9">10</text>
<text x="82.7" y="148.6">8</text>
<text x="82.7" y="144.8">9</text>
<text x="103.7" y="148.6">11</text>
<text x="103.7" y="146.7">14</text>
<text x="103.7" y="144.8">13</text>
<text x="54.1" y="153.1" transform="rotate(-90 54.1 153.1)">14</text>
<text x="59.3" y="154.4">4</text>
<text x="103.7" y="150.5">15</text>
<text x="49.8" y="160.2">6</text>
<text x="59.3" y="160.2">5</text>
<text x="54.1" y="166.4" transform="rotate(-90 54.1 166.4)">7</text>
<text x="222" y="173.4">Title</text>
<text x="222" y="179.1">Size</text>
<text x="229.8" y="179.1">Document Number</text>
<text x="229.8" y="175.3">CARTE Fluxgate CAN (Traitement numérique)</text>
<text x="285.7" y="179.1">Rev</text>
<text x="222" y="184.9">Date:</text>
<text x="224" y="181.1">B</text>
<text x="229.8" y="181.1">&lt;Doc&gt;</text>
<text x="232.1" y="184.9">Tuesday, March 15, 2005</text>
<text x="260.6" y="184.9">Sheet</text>
<text x="270.3" y="184.9">1</text>
<text x="276.1" y="184.9">of</text>
<text x="281.9" y="184.9">1</text>
<text x="287.7" y="181.1">&lt;RevCode&gt;</text>
</g>
<g font-size="1.7" fill="#000080">
<text x="71.5" y="24.7">J13</text>
<text x="201.9" y="26.6">RN1</text>
<text x="201.9" y="29">8 x 10K</text>
<text x="95.8" y="32.4">POT1</text>
<text x="95.8" y="34.7">20K</text>
<text x="231.7" y="40.2">U18</text>
<text x="67.4" y="63.3">CON16</text>
<text x="181.5" y="76.8">QUARTZ_12MHz</text>
<text x="181.5" y="78.8">Y1</text>
<text x="131.3" y="85.5">J2</text>
<text x="184.6" y="88.4">C10</text>
<text x="196.2" y="88.4">C11</text>
<text x="184.6" y="90.7">15pF</text>
<text x="196.2" y="90.7">15pF</text>
<text x="216.2" y="94.2">C18</text>
<text x="216.2" y="96.1">100n</text>
<text x="231.7" y="98.1">P89C51RB2</text>
<text x="35.9" y="107.7">C12</text>
<text x="35.9" y="110">10u</text>
<text x="131.3" y="108.9">CONN DSUB 9-S</text>
<text x="27.1" y="115.4">SW1</text>
<text x="52.2" y="115.4">U17A</text>
<text x="99.1" y="117.4">U19</text>
<text x="196.9" y="119.3">J14</text>
<text x="56" y="123.1">74HC125</text>
<text x="35.9" y="128.9">R6</text>
<text x="35.9" y="131.3">10k</text>
<text x="196.9" y="136.7">CON10A</text>
<text x="147.9" y="138.6">C1</text>
<text x="147.9" y="140.9">100n</text>
<text x="23.2" y="148.3">C15</text>
<text x="63.7" y="146.3">C17</text>
<text x="69.5" y="146.3">C9</text>
<text x="69.5" y="148.3">10u</text>
<text x="147.9" y="148.3">C2</text>
<text x="23.2" y="150.2">100n</text>
<text x="35.2" y="154.1">R5</text>
<text x="49.7" y="156">U17B</text>
<text x="63.7" y="150.2">100n</text>
<text x="92.9" y="156">MAX208/SO</text>
<text x="111.2" y="156">C5</text>
<text x="119" y="152.1">C6</text>
<text x="119" y="154.4">100n</text>
<text x="147.9" y="150.6">100n</text>
<text x="34.6" y="156.4">10k</text>
<text x="111.2" y="158.3">100n</text>
<text x="46.6" y="163.7">74HC125</text>
</g>
<g font-size="1.7" fill="#004080">
<text x="232.7" y="45.2">P0.0/AD0</text>
<text x="232.7" y="47.1">P0.1/AD1</text>
<text x="245.7" y="45.2">P2.0/A8</text>
<text x="245.7" y="47.1">P2.1/A9</text>
<text x="232.7" y="49">P0.2/AD2</text>
<text x="232.7" y="51">P0.3/AD3</text>
<text x="232.7" y="52.9">P0.4/AD4</text>
<text x="244.7" y="49">P2.2/A10</text>
<text x="244.7" y="51">P2.3/A11</text>
<text x="244.7" y="52.9">P2.4/A12</text>
<text x="232.7" y="54.8">P0.5/AD5</text>
<text x="232.7" y="56.8">P0.6/AD6</text>
<text x="232.7" y="58.7">P0.7/AD7</text>
<text x="244.7" y="54.8">P2.5/A13</text>
<text x="244.7" y="56.8">P2.6/A14</text>
<text x="244.7" y="58.7">P2.7/A15</text>
<text x="232.7" y="62.5">P1.0/T2</text>
<text x="232.7" y="64.5">P1.1/T2EX</text>
<text x="244.2" y="62.5">P3.0/RXD</text>
<text x="244.4" y="64.5">P3.1/TXD</text>
<text x="232.7" y="66.4">P1.2/ECI</text>
<text x="232.7" y="68.3">P1.3/CEX0</text>
<text x="232.7" y="70.3">P1.4/CEX1</text>
<text x="244.1" y="66.4">P3.2/INT0</text>
<text x="244.1" y="68.3">P3.3/INT1</text>
<text x="245.8" y="70.3">P3.4/T0</text>
<text x="232.7" y="72.2">P1.5/CEX2</text>
<text x="232.7" y="74.1">P1.6/CEX3</text>
<text x="232.7" y="76.1">P1.7/CEX4</text>
<text x="244.9" y="74.1">P3.6/WR</text>
<text x="245.4" y="76.1">P3.7/RD</text>
<text x="245.8" y="72.2">P3.5/T1</text>
<text x="232.7" y="81.9">X2</text>
<text x="232.7" y="79.9">X1</text>
<text x="243" y="83.8">ALE/PROG</text>
<text x="247.2" y="79.9">PSEN</text>
<text x="232.7" y="87.7">RST</text>
<text x="232.7" y="85.7">EA/VPP</text>
<text x="232.7" y="91.5">VCC</text>
<text x="232.7" y="93.4">VSS</text>
<text x="86" y="122.4">R1OUT</text>
<text x="86" y="124.3">R2OUT</text>
<text x="97.4" y="122.4">R1IN</text>
<text x="97.4" y="124.3">R2IN</text>
<text x="86" y="126.3">R3OUT</text>
<text x="86" y="128.2">R4OUT</text>
<text x="97.4" y="126.3">R3IN</text>
<text x="97.4" y="128.2">R4IN</text>
<text x="86" y="132">T1OUT</text>
<text x="86" y="134">T2OUT</text>
<text x="86" y="135.9">T3OUT</text>
<text x="86" y="137.8">T4OUT</text>
<text x="97.6" y="132">T1IN</text>
<text x="97.6" y="134">T2IN</text>
<text x="97.6" y="135.9">T3IN</text>
<text x="97.6" y="137.8">T4IN</text>
<text x="98.1" y="141.7">C1+</text>
<text x="98.6" y="143.6">C1-</text>
<text x="86" y="149.4">GND</text>
<text x="86" y="145.6">VCC</text>
<text x="98.1" y="145.6">C2+</text>
<text x="98.6" y="147.5">C2-</text>
<text x="99.2" y="149.4">V+</text>
<text x="99.6" y="151.3">V-</text>
</g>
<g font-size="1.4">
<text x="30.9" y="1.5">5</text>
<text x="88.8" y="1.5">4</text>
<text x="146.7" y="1.5">3</text>
<text x="204.7" y="1.5">2</text>
<text x="262.6" y="1.5">1</text>
<text x=".5" y="26.1">D</text>
<text x="292" y="26.1">D</text>
<text x=".5" y="71.9">C</text>
<text x="292" y="71.9">C</text>
<text x=".5" y="117.8">B</text>
<text x="292" y="117.8">B</text>
<text x=".5" y="163.6">A</text>
<text x="292" y="163.6">A</text>
<text x="30.9" y="186.8">5</text>
<text x="88.8" y="186.8">4</text>
<text x="146.7" y="186.8">3</text>
<text x="204.7" y="186.8">2</text>
<text x="262.6" y="186.8">1</text>
</g>
</svg>
